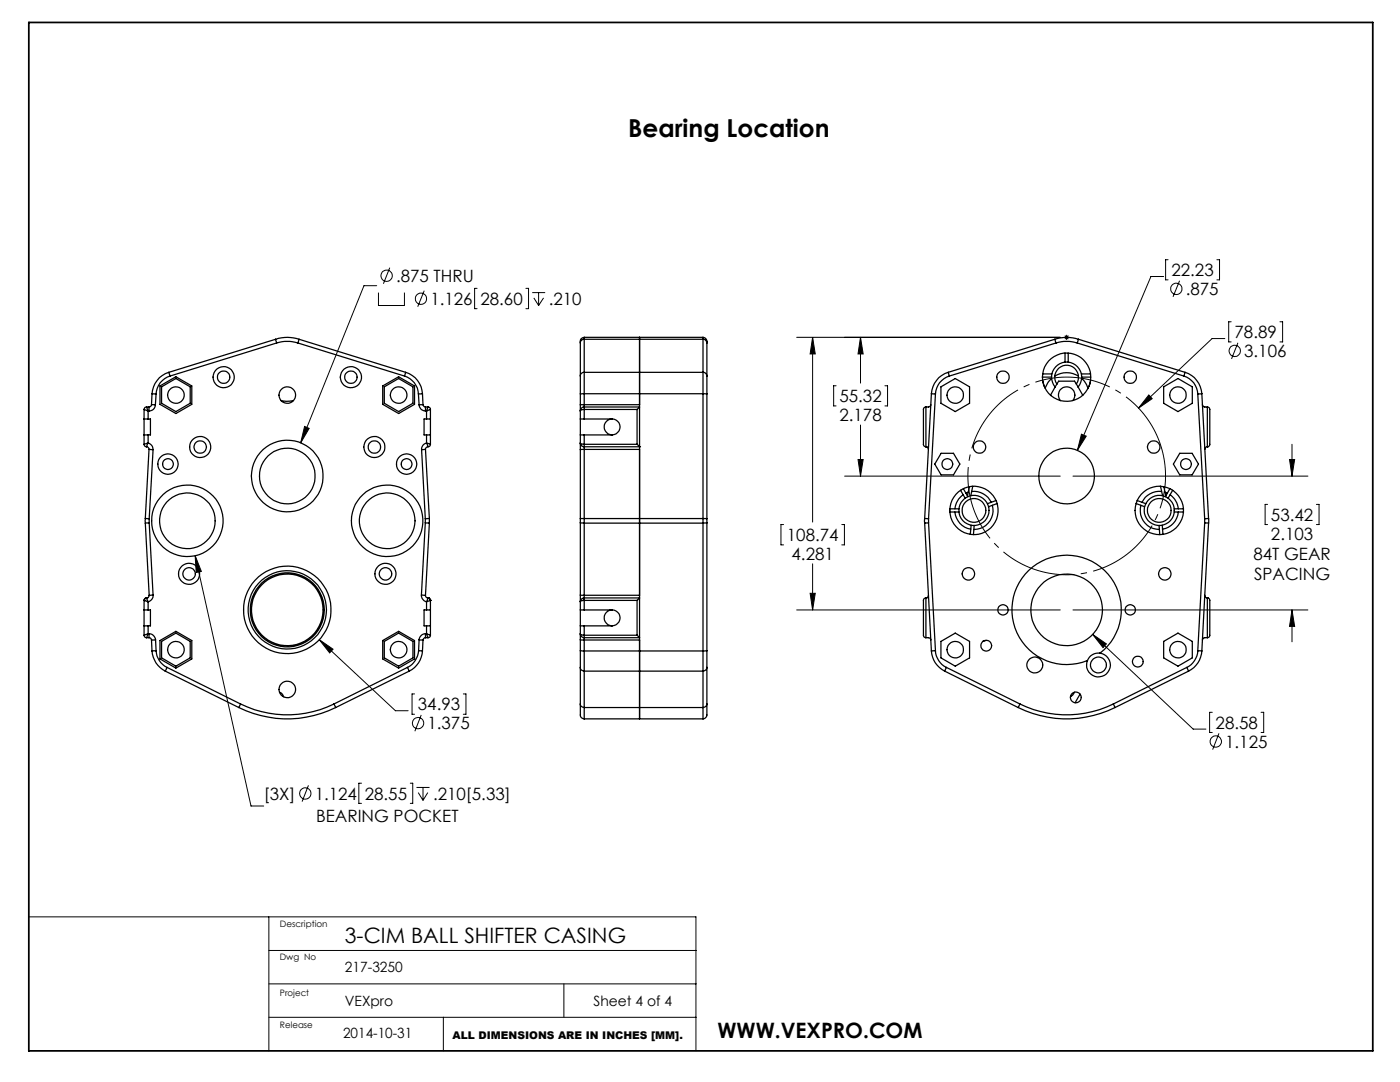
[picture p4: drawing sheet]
<svg xmlns="http://www.w3.org/2000/svg" width="279mm" height="216mm" viewBox="0 0 279 216" stroke-linecap="round" stroke-linejoin="round" font-family="sans-serif">
<g fill="none" stroke="#000" stroke-width=".2">
<path d="M75.2 57h-2.6l-12.6 31.4M75.5 58.4v2.6h5.2v-2.6M77.8 53.4l-1.3 3.2M84.7 58l-1.3 3.2M95.2 57.5h-.5v4.1h.5M105 57.5h.5v4.1h-.5M106.2 58.4h2.6M106.5 59.4l1 1.6M107.5 58.4v2.6M108.5 59.4l-1 1.6M232.2 55.2h-2.5l-14.7 34.7M233.1 51.8h-.5v4h.5"/>
<path d="M235.4 56l-1.3 3.2M242.9 51.8h.5v4h-.5M159 67.3h52.6M162.2 67.3v36.9M162.2 67.3l.5 3.3h-1zM166.9 77h-.5v4h.5M171.7 67.3v9.1M171.7 67.3l.6 3.3h-1.1zM176.6 77h.5v4h-.5M212.4 67.3h1M212.5 67l.7 .7M212.9 66.8v1"/>
<path d="M213.2 67l-.7 .7M229.3 78.8l.6 .8-2.7 1.9zM244.4 67.6h-2.5l-14.7 13.9M245.7 64.2h-.5v4h.5M247.1 68.4l-1.3 3.2M255.4 64.2h.6v4h-.6M60.8 85.1l.9 .4-1.7 2.9zM168.6 95h43M171.2 91.7h1.1l-.6 3.3zM171.7 84.8v10.2M214.1 95h46.9M215.8 86.6l1 .4-1.8 2.9z"/>
<path d="M257.4 91.7h1l-.6 3.3zM257.8 88.7v6.3M38.9 110.9l11.2 49.9h2.5M38.9 110.9l1.3 3.1-1 .2zM156.4 104.7h-.5v4h.5M161.7 118.4h1l-.5 3.3zM162.2 112.5v9.2M168 104.7h.5v4h-.5M253 100.6h-.5v4.1h.5M262.7 100.6h.5v4.1h-.5M63.7 127.6l15.2 14.2h2.6M63.7 127.6l2.8 1.9-.7 .8z"/>
<path d="M82.7 138.5h-.5v4h.5M92.5 138.5h.5v4h-.5M159 121.7h52.6M214.1 121.7h46.9M218.1 126.6l2.7 1.9-.7 .7zM218.1 126.6l20 18.9h2.6M257.8 121.7v6.4M257.8 121.7l.6 3.3h-1zM61.6 156.7l-1.3 3.2M72.1 156.3h-.5v4h.5M81.9 156.3h.5v4h-.5M83.1 157.1h2.6"/>
<path d="M83.5 158.2l.9 1.5M84.1 142.7l-1.3 3.2M84.4 157.1v2.6M85.4 158.2l-1 1.5M241.9 142.1h-.5v4.1h.5M243.3 146.3l-1.3 3.3M251.7 142.1h.5v4.1h-.5M5.8 183h133.1v26.7M53.7 196.3h85.2M53.7 189.7h85.2M53.7 183v26.7M112.5 196.3v6.7"/>
<path d="M53.7 203h85.2M88.5 203v6.7"/>
<circle cx="77.2" cy="55" r="1.13"/>
<circle cx="84" cy="59.6" r="1.13"/>
<circle cx="234.8" cy="57.6" r="1.14"/>
<circle cx="246.4" cy="70" r="1.13"/>
<circle cx="60.9" cy="158.3" r="1.13"/>
<circle cx="83.4" cy="144.3" r="1.13"/>
<circle cx="242.6" cy="147.9" r="1.13"/>
</g>
<path d="M231.7 89.2a19.7 19.7 0 0 0-33-8 19.7 19.7 0 0 0 8.9 32.8 19.7 19.7 0 0 0 24.5-23.6l-.4-1.2" fill="none" stroke="#000" stroke-width=".2" stroke-dasharray="15.2 1.3 1.3 1.3" stroke-dashoffset="2.8" stroke-linecap="butt"/>
<path d="M5.8 4.5h268.2v205.2h-268.2z" fill="none" stroke="#000" stroke-width=".35"/>
<g fill="#000">
<path d="M60.8 85.1l-.8 3.3 1.7-2.9zM63.7 127.6l2.1 2.7 .7-.8zM38.9 110.9l.3 3.3 1-.2zM257.4 91.7h1l-.6 3.3zM257.8 121.7l.6 3.3h-1zM218.1 126.6l2 2.6 .7-.7zM215.8 86.6l-.8 3.3 1.8-2.9z"/>
<path d="M229.3 78.8l-2.1 2.7 2.7-1.9zM162.2 67.3l.5 3.3h-1zM161.7 118.4h1l-.5 3.3zM171.7 67.3l.6 3.3h-1.1zM171.2 91.7h1.1l-.6 3.3z"/>
</g>
<g fill="none" stroke="#000" stroke-width=".25">
<path d="M30.3 78.6h.9M30.3 78.6l-.1 2.2M31.2 78.6l-.2 2.2M31.9 77l3.2-1.8 3.2 1.8v3.7l-3.2 1.8-3.2-1.8zM32.2 77.2l2.9-1.7 2.9 1.7v3.3l-2.9 1.6-2.9-1.6zM33.7 74.3a4.9 4.9 0 0 0-3.4 4.3M33.7 74.3l.2 .7M33.9 75a3.9 3.9 0 0 0-2.7 3.6M55 67.7l.2 .7M55 67.7a7.3 7.3 0 0 1 4.7 0M55 67.7l-21.3 6.6M55.2 68.4a7.2 7.2 0 0 1 4.2 0"/>
<path d="M55.2 68.4l-21.3 6.6M56.1 79.9l1 .2 1.5-.2M59.4 68.4l21.3 6.6M59.7 67.7l-.3 .7M59.7 67.7l21.3 6.6M76.4 77l3.2-1.8 3.1 1.8v3.7l-3.1 1.8-3.2-1.8zM76.7 77.2l2.9-1.7 2.8 1.7v3.3l-2.8 1.6-2.9-1.6zM80.7 75a3.9 3.9 0 0 1 2.8 3.6M81 74.3l-.3 .7M81 74.3a4.7 4.7 0 0 1 3.3 4.3M83.5 78.6l.1 2.2M84.3 78.6h-.8"/>
<path d="M84.3 78.6l.1 2.2M115.8 75v3.6M115.8 68.4v6.6M115.8 78.6v2.2M116.6 67.3a.84 .84 0 0 0-.8 1.1M116.6 78.6h-.8M116.6 74.3v4.3M116.6 74.3a.73 .73 0 0 0-.8 .7M116.6 67.7a.73 .73 0 0 0-.8 .7M116.6 67.3v.4M116.6 67.3h23.7M116.6 78.6h23.7"/>
<path d="M116.6 74.3h23.7M116.6 67.7h23.7M116.6 67.7v6.6M116.6 78.6v2.2M127.6 67.3v13.5M140.3 67.3a.89 .89 0 0 1 .8 1.1M140.3 78.6h.8M140.3 74.3v4.3M140.3 74.3a.78 .78 0 0 1 .8 .7M140.3 67.7a.78 .78 0 0 1 .8 .7M140.3 67.3v.4M140.3 67.7v6.6"/>
<path d="M140.3 78.6v24.9M141.1 75v3.6M141.1 68.4v6.6M141.1 78.6v24.9M185.9 78.6h.8M185.9 78.6l-1.4 24.9M186.7 78.6l-1.4 24.9M187.8 77.2l2.8-1.7 2.9 1.7v3.3l-2.9 1.6-2.8-1.6zM189.2 74.3l.3 .7M189.2 74.3a4.9 4.9 0 0 0-3.3 4.3M189.5 75a3.9 3.9 0 0 0-2.8 3.6M208 75.2h1.9"/>
<path d="M208.1 75.9l.3 1.2M208.1 74.6h1.8M209.9 75.5a4.5 4.5 0 0 0-1.3 2M210.5 67.7l.2 .7M210.5 67.7a7.4 7.4 0 0 1 4.7 0M210.5 75a4.5 4.5 0 0 1 4.7 0M210.5 67.7l-21.3 6.6M210.6 77.2a3 3 0 0 1 .2-4.1 3 3 0 0 1 4.1 0 3 3 0 0 1 .3 4.1M210.6 77.2l-.9 1.7M210.7 68.4a7.2 7.2 0 0 1 4.3 0M210.7 68.4l-21.2 6.6M210.9 76.6a2.38 2.38 0 0 1 2-3.7 2.38 2.38 0 0 1 1.9 3.7"/>
<path d="M210.9 76.6l-.3 .6M210.9 76.6l.4-.5h3.2l.3 .5M211.6 79.9a1.65 1.65 0 0 1 .1-2.2 1.65 1.65 0 0 1 2.3 0 1.65 1.65 0 0 1 .1 2.2M212.5 70.4v1.9M213.2 70.4v1.9M214.8 76.6l.4 .6M215 68.4l21.3 6.6M215.2 77.2l.8 1.7M215.2 67.7l-.2 .7M215.2 67.7l21.3 6.6M215.8 74.6h1.9M215.9 75.5a4.5 4.5 0 0 1 1.2 2"/>
<path d="M215.9 75.2h1.8M217.7 75.9l-.4 1.2M232.2 77.2l2.9-1.7 2.8 1.7v3.3l-2.8 1.6-2.9-1.6zM236.3 75a3.9 3.9 0 0 1 2.7 3.6M236.5 74.3l-.2 .7M236.5 74.3a4.9 4.9 0 0 1 3.4 4.3M239 78.6l1.4 24.9M239.9 78.6h-.9M239.9 78.6l1.3 24.9M28.8 88.7l.1 .3 .3 .1M28.8 83.6h.8M28.8 81.7l.8 .3"/>
<path d="M28.8 86.8h.8M28.8 83.6v3.2M28.8 81.7v1.9M28.8 86.8v1.9M29.2 89.1l.5 .3v.3M29.2 81.2l.4 .8M29.2 81.2l-.3 .2-.1 .3M29.2 81.2h.5M29.6 88.4a1.31 1.31 0 0 1 1 1.3M29.6 88.4l-.4 .7M29.6 88.4l-.8 .3M29.6 82h.1"/>
<path d="M29.6 82v1.6M29.6 86.8v1.6M29.6 83.6h.4v3.2h-.4M29.7 89.7h.9M29.7 81.2v.8M29.7 89.7l-.7 13.8M30.2 80.8l-.1 .3-.4 .1M30.2 80.8h.8M30.6 89.7l-.8 13.8M31 80.8a1.26 1.26 0 0 1-1.3 1.2M83.6 80.8a1.26 1.26 0 0 0 1.3 1.2M84.1 89.7l.8 13.8"/>
<path d="M84.4 80.8h-.8M84.4 80.8l.3 .3 .2 .1M84.9 89.7h-.8M84.9 81.2v.8M84.9 82h.2M84.9 81.2h.5M84.9 89.7l.8 13.8M85.1 88.4a1.22 1.22 0 0 0-1 1.3M85.1 88.4l.3 .7M85.1 88.4l.8 .3M85.1 83.6h.8M85.1 86.8h.8"/>
<path d="M85.1 82v1.6M85.1 86.8v1.6M85.1 83.6h-.5v3.2h.5M85.4 89.1l-.4 .3-.1 .3M85.4 81.2l-.3 .8M85.4 81.2l.4 .2 .1 .3M85.9 88.7l-.1 .3-.4 .1M85.9 81.7l-.8 .3M85.9 83.6v3.2M85.9 81.7v1.9M85.9 86.8v1.9M115.8 88.4l.8 .3"/>
<path d="M115.8 86.8h.8M115.8 88.4l.3 .6 .5 .1M115.8 83.6h.8M115.8 88.4v1.3M115.8 80.8v1.2M115.8 82v6.4M115.8 89.7v13.8M116.6 88.7v.4M116.6 81.2v.5M116.6 81.7l-.6 .1-.2 .2M116.6 81.2a.78 .78 0 0 0-.8 .8M116.6 89.7h-.8"/>
<path d="M116.6 89.1v.6M116.6 80.8v.4M116.6 80.8h-.8M116.6 81.2h11M116.6 83.6h5.6M116.6 86.8h5.6M116.6 81.7v1.9M116.6 86.8v1.9M116.6 89.7v13.8M116.6 88.7h10.5M116.6 89.1h11M116.6 81.7h10.5"/>
<path d="M116.6 89.7h11M116.6 80.8h11M122.2 83.6a1.59 1.59 0 0 1 1.6 1.6 1.59 1.59 0 0 1-1.6 1.6M122.2 83.6a1.59 1.59 0 0 0-1.6 1.6 1.59 1.59 0 0 0 1.6 1.6M127.1 88.7l.5 .4M127.1 81.7v7M127.6 89.7v29.1M127.6 89.1h.1M127.6 81.2l-.5 .5M127.6 89.1v.6M127.6 80.8v.4M127.6 81.2v7.9"/>
<path d="M184.8 89.1h.1M184.8 81.2l-.3 .1-.2 .3v7.2l.2 .3h.3M184.8 89.1l.4 .3 .1 .3M184.8 81.2v7.9M185.8 80.8l-.3 .4h-.7M187.8 90.5h2.5l1.3 2.1-1.3 2.2h-2.5l-1.3-2.2zM191.7 97.8l.9 1.6M192.2 98.7a4 4 0 0 0-1.6 2.8M192.3 97.5l.8 1.6M193.2 98.2l-.4 .2M193.5 97.1l-.4 1.9M193.9 98.1a3.9 3.9 0 0 1 3.9 2.1"/>
<path d="M194.1 97l-.4 1.9M198.8 99.9l-1.7 .6M226.9 99.9l1.8 .6M231.6 97l.4 1.9M231.8 98.1a3.8 3.8 0 0 0-3.9 2.1M232.3 97.1l.4 1.9M232.5 98.2l.5 .2M233.5 97.5l-.9 1.6M233.5 98.7a4.1 4.1 0 0 1 1.7 2.8M234 97.8l-.9 1.6M235.4 90.5h2.5l1.3 2.1-1.3 2.2h-2.5l-1.2-2.2zM240 80.8l.3 .4h.6"/>
<path d="M240.9 81.2l.4 .1 .1 .3v7.2l-.2 .3h-.3M240.9 89.1h.1M240.9 89.1l-.4 .3v.3M240.9 81.2v7.9M28.8 119.8l.8 .3M28.8 119.8h.1M28.8 119.8v1.9M29 103.5h.8M29 103.5v.9M29 104.4l.8 14.4M29.2 119.3l.4 .8M29.2 119.3h.1"/>
<path d="M29.2 119.3l-.4 .5M29.2 119.3l-.3 .2-.1 .3M29.8 118.8a.49 .49 0 0 1-.6 .5M29.8 103.5v.8M29.8 104.3l-.8 .1M29.8 104.3l.8 14.4M30.6 118.7l-.8 .1M30.6 118.7a1.29 1.29 0 0 1-1 1.4M84.1 118.7a1.37 1.37 0 0 0 1 1.4M84.1 118.7l.8 .1M84.9 103.5v.8M84.9 104.3l.8 .1"/>
<path d="M84.9 104.3l-.8 14.4M84.9 118.8a.49 .49 0 0 0 .5 .5M85.4 119.3l-.3 .8M85.4 119.3h.1M85.4 119.3l.4 .2 .1 .3M85.7 103.5h-.8M85.7 103.5v.9M85.7 104.4l-.8 14.4M85.9 119.8l-.8 .3M85.9 119.8h.1M85.9 119.8v1.9M115.8 103.5v.8"/>
<path d="M115.8 104.3l.8 .1M115.8 118.7l.8 .1M115.8 118.7v1.4M115.8 104.3v14.4M116.5 119.3v.5M116.5 119.3h.1M116.5 119.8h.1M116.5 119.8l-.6 .1-.1 .2M116.5 119.3l-.4 .2-.3 .6M116.6 119.3v.5M116.6 103.5v.9M116.6 103.5h-.8"/>
<path d="M116.6 118.8v.5M116.6 103.5h23.7M116.6 104.4h23.7M116.6 119.3h11M116.6 119.8h10.5M116.6 104.4v14.4M116.6 119.8v1.9M116.6 118.8h11M127.1 119.8v7M127.6 119.3l-.5 .5M127.6 118.8v.5M127.6 119.3v7.9"/>
<path d="M140.3 103.5v.9M140.3 103.5h.8M140.3 104.4v25.5M141.1 103.5v.8M141.1 104.3l-.8 .1M141.1 104.3v25.6M184.5 103.5h.8M184.5 103.5v.9M184.5 104.4l1.4 25.5M184.8 119.3l-.3 .1-.2 .3v7.1l.2 .3 .3 .1M184.8 119.3h.1M184.8 119.3v7.9"/>
<path d="M185.3 118.8a.44 .44 0 0 1-.5 .5M185.3 103.5v.8M185.3 104.3l-.8 .1M185.3 104.3l1.4 25.6M189.5 101.5h1.9M189.5 102.2h1.9M190.6 102.2a3.8 3.8 0 0 0 3.1 3.4M193.8 104.8l-.2 1.8M194.4 104.8l-.1 1.9M198 100.8a3.8 3.8 0 0 1-3.6 4.9M199 100.5l-1.7 .6M226.7 100.5l1.7 .6"/>
<path d="M227.7 100.8a3.8 3.8 0 0 0 3.7 4.9M231.3 104.8l.2 1.9M232 104.8l.1 1.8M234.4 101.5h1.8M234.4 102.2h1.8M235.2 102.2a3.8 3.8 0 0 1-3.2 3.4M240.4 103.5v.8M240.4 104.3l.8 .1M240.4 104.3l-1.4 25.6M240.5 118.8a.44 .44 0 0 0 .4 .5M240.9 119.3l.4 .1 .1 .3v7.1l-.1 .3-.4 .1M240.9 119.3h.1"/>
<path d="M240.9 119.3v7.9M241.2 103.5h-.8M241.2 103.5v.9M241.2 104.4l-1.3 25.5M28.8 126.8l.1 .3 .3 .1M28.8 124.9h.8M28.8 121.7h.8M28.8 121.7v3.2M28.8 124.9v1.9M29.2 127.2h.5M29.6 126.5l-.4 .7M29.6 126.5l-.8 .3"/>
<path d="M29.6 120.1v1.6M29.6 124.9v1.6M29.6 121.7h.4v3.2h-.4M29.6 126.5h.1M29.7 126.5a1.33 1.33 0 0 1 1.3 1.2M29.7 127.2l.3 .1 .2 .4M29.7 126.5v.7M30.2 127.7l.1 2.2M30.3 129.9a4.8 4.8 0 0 0 2.7 4M31 127.7h-.8M31 127.7l.2 2.2M31.2 129.9a3.9 3.9 0 0 0 2.1 3.3"/>
<path d="M31.2 129.9h-.9M31.9 127.8l3.2-1.8 3.2 1.8v3.7l-3.2 1.8-3.2-1.8zM32.2 128l2.9-1.7 2.9 1.7v3.3l-2.9 1.6-2.9-1.6zM33 133.9l14.7 7.3M33.3 133.2l-.3 .7M33.3 133.2l14.7 7.3M55.8 138.1a1.13 1.13 0 0 1 .8 .9M76.4 127.8l3.2-1.8 3.1 1.8v3.7l-3.1 1.8-3.2-1.8zM76.7 128l2.9-1.7 2.8 1.7v3.3l-2.8 1.6-2.9-1.6zM81.3 133.2l.4 .7M81.3 133.2l-14.7 7.3M81.7 133.9l-14.7 7.3"/>
<path d="M83.5 129.9a4.1 4.1 0 0 1-2.2 3.3M83.5 129.9h.8M83.6 127.7h.8M83.6 127.7l-.1 2.2M84.3 129.9a4.8 4.8 0 0 1-2.6 4M84.4 127.7l-.1 2.2M84.9 126.5a1.27 1.27 0 0 0-1.3 1.2M84.9 126.5v.7M84.9 127.2l-.2 .1-.3 .4M84.9 126.5h.2M84.9 127.2h.5M85.1 124.9h.8"/>
<path d="M85.1 126.5l.8 .3M85.1 126.5l.3 .7M85.1 121.7h.8M85.1 120.1v1.6M85.1 124.9v1.6M85.1 121.7h-.5v3.2h.5M85.9 126.8l-.1 .3-.4 .1M85.9 121.7v3.2M85.9 124.9v1.9M115.8 121.7h.8M115.8 126.5l.4 .2 .4 .1M115.8 124.9h.8"/>
<path d="M115.8 126.5a.78 .78 0 0 0 .8 .7M115.8 127.7h.8M115.8 126.5v1.2M115.8 129.9h.8M115.8 133.2a.73 .73 0 0 0 .8 .7M115.8 129.9v3.3M115.8 120.1v6.4M115.8 127.7v2.2M115.8 133.2v7.3M116.6 126.8v.4M116.6 127.2v.5M116.6 129.9v4"/>
<path d="M116.6 121.7h5.6M116.6 124.9h5.6M116.6 127.2h11M116.6 129.9h23.7M116.6 133.9h23.7M116.6 124.9v1.9M116.6 127.7v2.2M116.6 133.9v7.3M116.6 126.8h10.5M116.6 127.7h11M122.2 121.7a1.59 1.59 0 0 1 1.6 1.6 1.59 1.59 0 0 1-1.6 1.6M122.2 121.7a1.59 1.59 0 0 0-1.6 1.6 1.59 1.59 0 0 0 1.6 1.6"/>
<path d="M127.1 126.8l.5 .4M127.6 127.7v13.5M127.6 127.2v.5M140.3 129.9v4M140.3 133.9v7.3M141.1 129.9h-.8M141.1 133.2a.78 .78 0 0 1-.8 .7M141.1 129.9v3.3M141.1 133.2v7.3M184.8 127.2l.7 .1 .3 .4M185.9 129.9a4.8 4.8 0 0 0 2.6 4M186.7 129.9a3.9 3.9 0 0 0 2.2 3.3"/>
<path d="M186.7 129.9h-.8M187.8 128l2.8-1.7 2.9 1.7v3.3l-2.9 1.6-2.8-1.6zM188.5 133.9l14.7 7.3M188.9 133.2l-.4 .7M188.9 133.2l14.7 7.3M196.8 127.8l-.7 .2M214.4 138.1l-.3 .6-.5 .3M215.5 138.5l-.9 1.7M219.5 130.3a10.9 10.9 0 0 0-1.4-18.1 10.9 10.9 0 0 0-16.2 8.4 10.9 10.9 0 0 0 14.1 11.6l1-.4M219.5 130.3a2.39 2.39 0 0 1 2.1 2.9 2.39 2.39 0 0 1-3 1.8 2.39 2.39 0 0 1-1.6-3.2M219.5 130.3a2.37 2.37 0 0 0-2.5 1.5M232.2 128l2.9-1.7 2.8 1.7v3.3l-2.8 1.6-2.9-1.6z"/>
<path d="M236.9 133.2l.3 .7M236.9 133.2l-14.7 7.3M237.2 133.9l-14.7 7.3M239 129.9a3.9 3.9 0 0 1-2.1 3.3M239 129.9h.9M239.9 129.9a4.8 4.8 0 0 1-2.7 4M240.9 127.2l-.6 .1-.3 .4M47.7 141.2a21.7 21.7 0 0 0 19.3 0M48 140.5a21.1 21.1 0 0 0 18.6 0M48 140.5l-.3 .7M66.6 140.5l.4 .7M115.8 140.5v1.8a.86 .86 0 0 0 .8 1.1"/>
<path d="M115.8 140.5a.73 .73 0 0 0 .8 .7M116.6 141.2v2.2M116.6 143.4h23.7M116.6 141.2h23.7M127.6 141.2v2.2zM140.3 141.2v2.2M141.1 140.5v1.8a.91 .91 0 0 1-.8 1.1M141.1 140.5a.79 .79 0 0 1-.8 .7M203.2 141.2a21.7 21.7 0 0 0 19.3 0M203.6 140.5a21.1 21.1 0 0 0 18.6 0M203.6 140.5l-.4 .7M222.2 140.5l.3 .7"/>
<circle cx="35.1" cy="78.8" r="1.66"/>
<circle cx="44.6" cy="75.3" r="1.24"/>
<circle cx="44.6" cy="75.3" r="2.11"/>
<circle cx="57.3" cy="78.8" r="1.66"/>
<circle cx="70" cy="75.3" r="1.24"/>
<circle cx="70" cy="75.3" r="2.11"/>
<circle cx="79.6" cy="78.8" r="1.66"/>
<circle cx="190.6" cy="78.8" r="1.66"/>
<circle cx="200.2" cy="75.2" r="1.24"/>
<circle cx="212.9" cy="75.3" r="4.8"/>
<circle cx="225.6" cy="75.2" r="1.24"/>
<circle cx="235.1" cy="78.8" r="1.66"/>
<circle cx="33.5" cy="92.6" r="2.03"/>
<circle cx="33.5" cy="92.6" r="1.08"/>
<circle cx="40" cy="89.2" r="1.25"/>
<circle cx="40" cy="89.2" r="2.11"/>
<circle cx="57.3" cy="95" r="7.1"/>
<circle cx="57.3" cy="95" r="5.5"/>
<circle cx="74.7" cy="89.2" r="2.11"/>
<circle cx="74.7" cy="89.2" r="1.24"/>
<circle cx="81.2" cy="92.6" r="2.03"/>
<circle cx="81.2" cy="92.6" r="1.08"/>
<circle cx="189.1" cy="92.6" r="1.08"/>
<circle cx="195.5" cy="89.2" r="1.24"/>
<circle cx="212.9" cy="95" r="5.5"/>
<circle cx="230.2" cy="89.2" r="1.25"/>
<circle cx="236.7" cy="92.6" r="1.08"/>
<circle cx="37.4" cy="103.9" r="5.6"/>
<circle cx="37.4" cy="103.9" r="7.1"/>
<circle cx="37.7" cy="114.5" r="2.11"/>
<circle cx="37.7" cy="114.5" r="1.23"/>
<circle cx="76.9" cy="114.5" r="2.11"/>
<circle cx="76.9" cy="114.5" r="1.23"/>
<circle cx="77.3" cy="103.9" r="7.1"/>
<circle cx="77.3" cy="103.9" r="5.6"/>
<circle cx="193.3" cy="114.5" r="1.24"/>
<circle cx="194.4" cy="101.9" r="3"/>
<circle cx="194.4" cy="101.8" r="2.37"/>
<circle cx="194.4" cy="101.8" r="4.8"/>
<circle cx="231.3" cy="101.8" r="2.37"/>
<circle cx="231.4" cy="101.8" r="3"/>
<circle cx="231.4" cy="101.8" r="4.8"/>
<circle cx="232.5" cy="114.5" r="1.24"/>
<circle cx="35.1" cy="129.6" r="1.66"/>
<circle cx="57.3" cy="137.6" r="1.66"/>
<circle cx="57.3" cy="121.7" r="8.7"/>
<circle cx="57.3" cy="121.7" r="7.4"/>
<circle cx="57.3" cy="121.7" r="7.1"/>
<circle cx="57.3" cy="121.7" r="7.8"/>
<circle cx="79.6" cy="129.6" r="1.66"/>
<circle cx="190.6" cy="129.6" r="1.66"/>
<circle cx="196.8" cy="128.8" r="1.08"/>
<circle cx="200.2" cy="121.7" r="1.02"/>
<circle cx="206.5" cy="132.7" r="1.59"/>
<circle cx="212.9" cy="121.7" r="7.1"/>
<circle cx="214.7" cy="139.2" r="1.07"/>
<circle cx="219.2" cy="132.7" r="1.59"/>
<circle cx="225.6" cy="121.7" r="1.02"/>
<circle cx="227.1" cy="132" r="1.08"/>
<circle cx="235.1" cy="129.6" r="1.66"/>
</g>
<text font-size="4.9" x="125.4" y="27.3">Bearing Location</text>
<g font-size="4.2">
<text x="68.8" y="188.2">3-CIM BALL SHIFTER CASING</text>
<text x="143.2" y="207.1">WWW.VEXPRO.COM</text>
</g>
<g font-size="3.4">
<text x="79" y="56.2">.875 THRU</text>
<text x="233.8" y="55.1">22.23</text>
<text x="236.6" y="58.9">.875</text>
<text x="85.9" y="60.8">1.126</text>
<text x="95.9" y="60.8">28.60</text>
<text x="109.5" y="60.8">.210</text>
<text x="246.4" y="67.5">78.89</text>
<text x="248.3" y="71.3">3.106</text>
<text x="167.5" y="80.2">55.32</text>
<text x="167.5" y="84">2.178</text>
<text x="157" y="108">108.74</text>
<text x="253.6" y="103.9">53.42</text>
<text x="253.6" y="107.7">2.103</text>
<text x="158" y="111.8">4.281</text>
<text x="250.1" y="111.8">84T GEAR</text>
<text x="250.3" y="115.8">SPACING</text>
<text x="83.4" y="141.8">34.93</text>
<text x="85.3" y="145.6">1.375</text>
<text x="242.6" y="145.4">28.58</text>
<text x="244.5" y="149.2">1.125</text>
<text x="52.7" y="159.6">[3X]</text>
<text x="62.8" y="159.5">1.124</text>
<text x="72.8" y="159.5">28.55</text>
<text x="86.4" y="159.5">.210[5.33]</text>
<text x="63.1" y="164.1">BEARING POCKET</text>
</g>
<g font-size="2.8">
<text x="68.8" y="193.9">217-3250</text>
<text x="68.8" y="200.7">VEXpro</text>
<text x="118.4" y="200.7">Sheet 4 of 4</text>
<text x="68.5" y="207.1">2014-10-31</text>
</g>
<text font-size="2.1" x="90.3" y="207.2">ALL DIMENSIONS ARE IN INCHES [MM].</text>
<g font-size="1.8">
<text x="55.8" y="185">Description</text>
<text x="55.8" y="191.6">Dwg No</text>
<text x="55.9" y="198.7">Project</text>
<text x="55.9" y="205.2">Release</text>
</g>
</svg>
